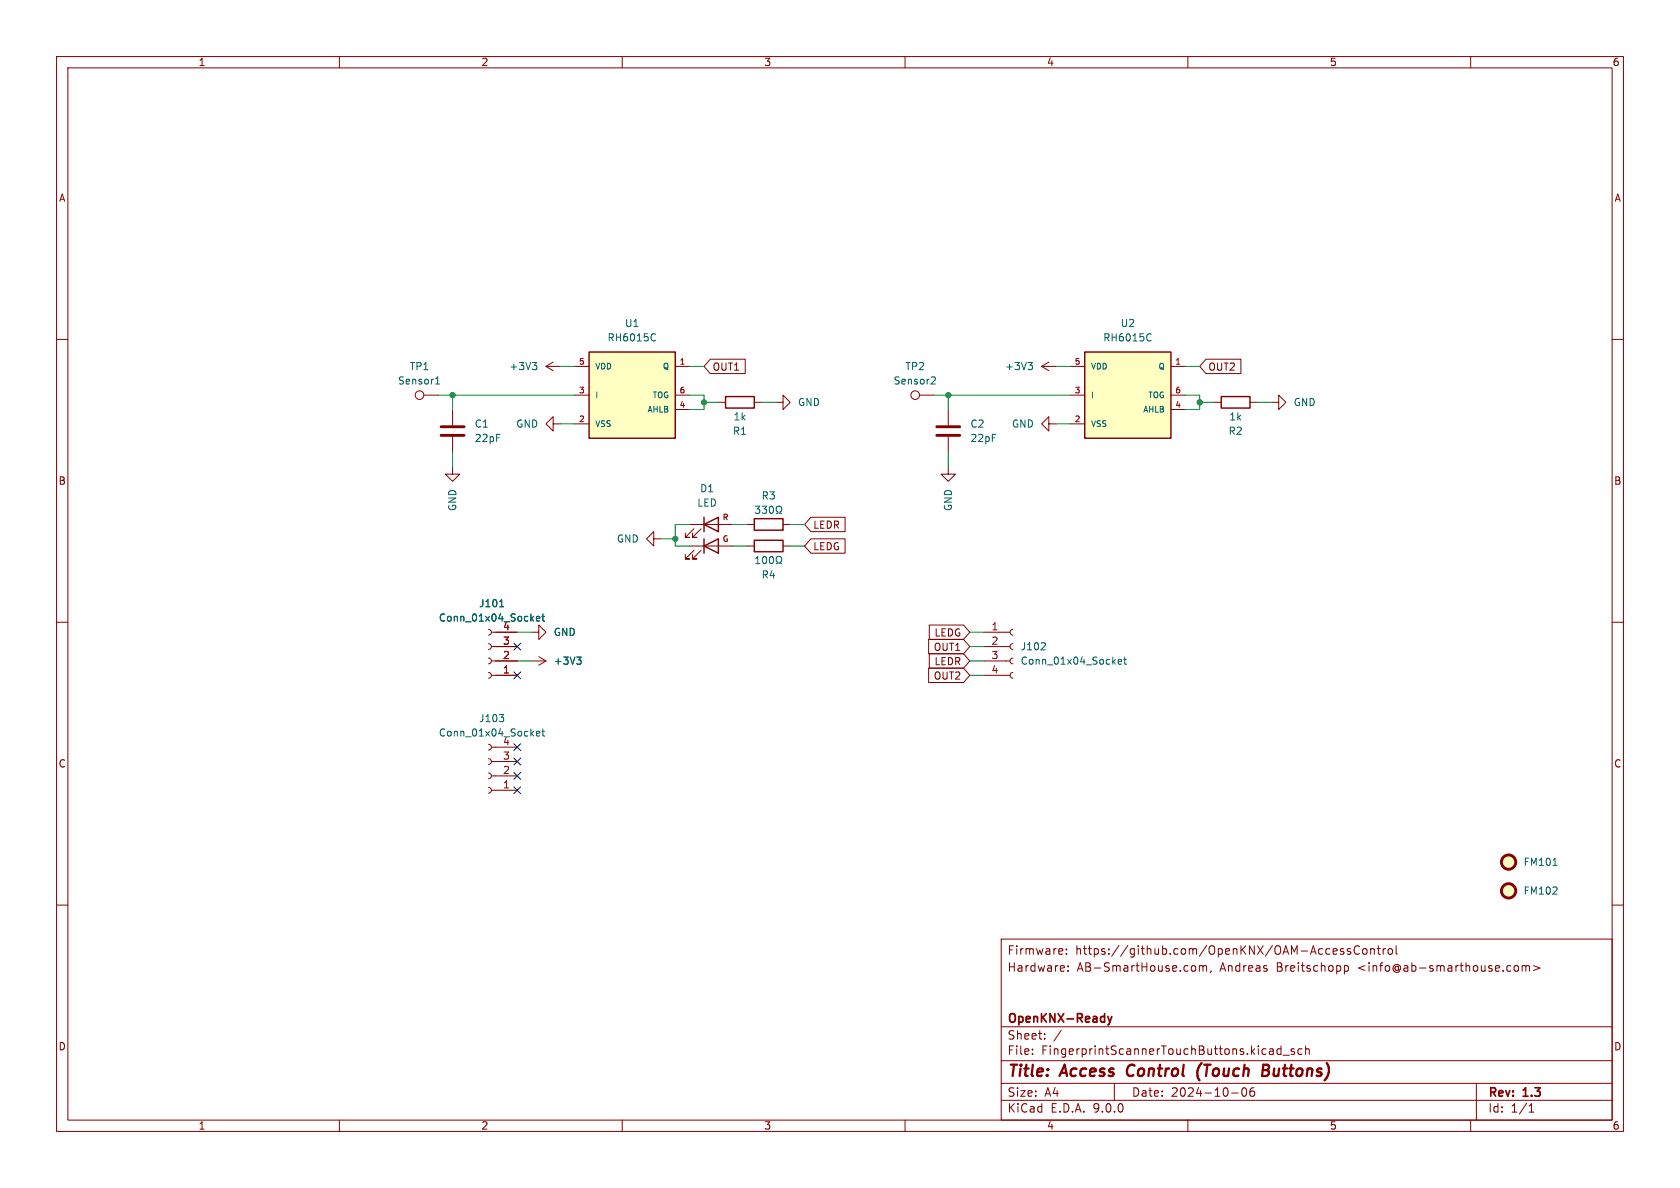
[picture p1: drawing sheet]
<svg xmlns="http://www.w3.org/2000/svg" width="297mm" height="210mm" viewBox="0 0 297 210" stroke-linecap="round" stroke-linejoin="round" font-family="sans-serif">
<g fill="none" stroke="#840000" stroke-width=".18">
<path d="M10 10h277v190h-277zM12 12h273v186h-273zM60 10v2M110 10v2M160 10v2M210 10v2M260 10v2M10 60h2M127 71.1h1.3M133.3 71.1h1.3M285 60h2M10 110h2"/>
<path d="M285 110h2M10 160h2M177 166h108v32h-108zM187.8 167.8l.1 .3-.7 .1M188.5 168.6v.1M188.5 167.8v.1M188.8 171.6v.1M188.8 170.8v.1M211.1 170.7l.3 .3v.4l-.3 .3M212 170.8l.5-.1 .2 .2M212 170.7v1M212.7 170.9l.2-.2 .3 .1 .1 .9"/>
<path d="M212.7 170.9v.8M214.1 171.6l-.1 .3M237.5 167.8l-.3-.1-.2 .2v.2l.5 .2v.3h-.5M237.7 170.8l.4-.1 .3 .3v.4l-.2 .2h-.5M237.7 170.7v1.5M238.7 167.8l-.3-.1-.2 .2v.2l.5 .2v.3h-.5M240.3 167.3a.6 .6 0 0 0-.7 0 .6 .6 0 0 0-.2 .8 .56 .56 0 0 0 .3 .5 .56 .56 0 0 0 .6 0M241 167.8l.4-.1 .3 .3v.4l-.3 .3-.4-.1-.1-.2v-.4zM242.3 167.8l.2-.1 .4 .1 .1 .9M242.3 167.7v1M243.5 167.7h.5M243.7 167.2v1.3l.3 .2"/>
<path d="M244.5 167.7v1M245 167.7l-.3 .1-.2 .2M245.5 167.8l.4-.1 .3 .3v.4l-.3 .3-.4-.1-.1-.2v-.4zM246.8 167.2v1.3l.2 .2M267.8 170.8l.4-.1 .3 .3v.4l-.3 .3-.4-.1-.1-.2v-.4zM269.1 170.8l.4-.1 .2 .2M269.1 170.7v1M269.7 170.9l.3-.2 .3 .1 .1 .9M269.7 170.9v.8M271.1 170.7l1.1 .4-1.1 .5M285 160h2M60 198v2"/>
<path d="M110 198v2M160 198v2M177 194.5h108M177 191.5h108M177 187.5h108M177 181.5h108M182.5 186.3v.1M182.5 185.5v.1M184.7 183.6v.1M184.7 182.8v.1M187.6 182.1l-1.3 2M197 191.5v3"/>
<path d="M210 198v2M217.7 193.2h1.2M219.7 192.4a.81 .81 0 0 0 .3 1.4l.2-.1 .2-.5-.2-.8M221.2 192.4a1.17 1.17 0 0 0-.1 1.3h.6l.1-.5-.3-.3h-.4l-.1 .3M226.5 185.5l-.5-.1-.3 .3v.4l.2 .2h.6M226.5 184.9v1.5M226.8 186.5h1.2M228.8 185.5l-.3-.1-.3 .2 .1 .2 .5 .2v.3h-.6M230.2 185.5l-.5-.1-.2 .3v.4l.1 .2h.6M230.8 185.5l.2-.1 .4 .1 .1 .9M230.8 184.9v1.5M260 198v2"/>
<path d="M261 191.5v6.5M270.3 196.6h.9M270.3 195.5l.4-.4v1.5"/>
</g>
<path d="M199.5 188.5a1.27 1.27 0 0 0 0 1.6M212.4 187.9a2.35 2.35 0 0 0-.3 3.1M223.2 189.2h.7M223.4 188.2h.6a.49 .49 0 0 1 .4 .5 .49 .49 0 0 1-.5 .5M223.9 189.2l.3 .1a.58 .58 0 0 1-.3 .9h-.8" fill="none" stroke="#840000" stroke-width=".4"/>
<path d="M195.8 179.7l.4 1M196.6 179.7l-.4 1M196.2 180.7l-.1 .3-.3 .2" fill="none" stroke="#840000" stroke-width=".3"/>
<path d="M128.3 70.1h5v2h-5z" fill="none" stroke="#840000" stroke-width=".25"/>
<path d="M104.1 62.2h15.3v15.3h-15.3z" fill="#ffffc2"/>
<path d="M104.1 62.2h15.3v15.3h-15.3zM215.9 70.1h5.1v2h-5.1zM124.5 92.7l2.5-1.3v2.6zM124.5 96.5l2.5-1.2v2.5zM124.5 91.4v2.6M124.5 95.3v2.5M133.3 95.5h5.1v2h-5.1zM133.3 91.7h5.1v2h-5.1z" fill="none" stroke="#840000" stroke-width=".25"/>
<g fill="none" stroke="#840000" stroke-width=".18">
<path d="M74.9 69.9h2.6M80 72.4v2.8M80 77.2v2.8M96.5 64.8h2.6M96.5 64.8l1.3 .7M97.8 74.9v-1.2l-1.3 1.2 1.3 1.3v-1.3h1.3M97.8 64l-1.3 .8M101.6 64.8h2.5M101.6 69.9h2.5M101.6 74.9h2.5M119.4 64.8h2.5M119.4 69.9h2.5"/>
<path d="M119.4 72.4h2.5M167.6 72.4v2.8M167.6 77.2v2.8M184.1 64.8h2.6M184.1 64.8l1.3 .7M185.4 74.9v-1.2l-1.3 1.2 1.3 1.3v-1.3h1.3M185.4 64l-1.3 .8M214.6 71.1h1.3M221 71.1h1.2M224.8 71.1h1.3v-1.2l1.2 1.2-1.2 1.3v-1.3M80 82.6v1.2h1.3l-1.3 1.3-1.3-1.3h1.3M115.6 95.3v-1.3l-1.3 1.3 1.3 1.2v-1.2h1.2"/>
<path d="M121.9 92.7h7.6M121.9 96.5h7.6M122.7 93.5l-1.5 1.5h.7h-.7v-.8M122.7 97.3l-1.5 1.5h.7h-.7v-.8M124 93.5l-1.6 1.5h.8h-.8v-.8M124 97.3l-1.6 1.5h.8h-.8v-.8M132.1 92.7h1.2M132.1 96.5h1.2M138.4 92.7h1.3M138.4 96.5h1.3M167.6 82.6v1.2h1.3l-1.3 1.3-1.2-1.3h1.2M86.4 118.9l.3 .1 .2 .4-.2 .3-.3 .2"/>
<path d="M86.4 116.3l.3 .2 .2 .3-.2 .4-.3 .1M86.4 113.8l.3 .1 .2 .4-.2 .4-.3 .1M86.4 111.3l.3 .1 .2 .4-.2 .3-.3 .2M86.9 116.8h4.5M86.9 119.4h4.5M86.9 114.3h4.5M86.9 111.8h4.5M94 111.8h1.2v-1.3l1.3 1.3-1.3 1.2v-1.2M94 116.8h2.5M95.2 116.1l1.3 .7M96.5 116.8l-1.3 .8M174 116.8h4.6"/>
<path d="M174 119.4h4.6M174 114.3h4.6M174 111.8h4.6M179.1 111.3l-.4 .1-.1 .4 .1 .3 .4 .2M179.1 113.8l-.4 .1-.1 .4 .1 .4 .4 .1M179.1 116.3l-.4 .2-.1 .3 .1 .4 .4 .1M179.1 118.9l-.4 .1-.1 .4 .1 .3 .4 .2M86.4 139.2l.3 .1 .2 .4-.2 .4-.3 .1M86.4 136.7l.3 .1 .2 .4-.2 .3-.3 .2M86.4 134.1l.3 .2 .2 .3-.2 .4-.3 .1M86.4 131.6l.3 .1 .2 .4-.2 .3-.3 .2M86.9 139.7h4.5"/>
<path d="M86.9 137.2h4.5M86.9 134.6h4.5M86.9 132.1h4.5"/>
<circle cx="74.2" cy="69.8" r=".76"/>
</g>
<g fill="none" stroke="#006464" stroke-width=".18">
<path d="M115.5 59l.4 .1M77 67.9h.7M77 67l.4-.4v1.3M94.1 64.1h.8l-.4 .5M94.7 64.6l.2 .2v.3l-.2 .2M115.9 60.1l-.4 .2M181.7 64.1h.8l-.4 .5M182.3 64.6l.2 .2v.3l-.2 .2M133.5 89.5h.8l-.4 .5 .4 .1v.5l-.2 .1-.6-.1M133.6 99.6h.7M133.6 98.7l.4-.3v1.2M134.7 89.5h.8l-.4 .5 .4 .1v.5l-.2 .1-.6-.1"/>
<path d="M134.9 98.5l.2-.1a.68 .68 0 0 1 .4 .6 .68 .68 0 0 1-.4 .6l-.2-.1-.1-.3zM136.1 89.6l.2-.1a.68 .68 0 0 1 .5 .6 .68 .68 0 0 1-.5 .6l-.2-.1-.1-.3zM136.1 98.5l.2-.1a.68 .68 0 0 1 .5 .6 .68 .68 0 0 1-.5 .6l-.2-.1-.1-.3zM137.2 90.7h.3v-.2a.54 .54 0 0 1-.2-.7 .54 .54 0 0 1 .7-.3 .58 .58 0 0 1-.1 1v.2h.3M137.2 99.6h.3v-.2a.54 .54 0 0 1-.2-.7 .54 .54 0 0 1 .7-.3 .58 .58 0 0 1-.1 1v.2h.3M88.3 107.3h.8M94.8 109.4l.6-.1v-.3h-.4l-.2 .1 .1 .6h.5M95.8 109h.5M96 108.5v1.1l.3 .2M102 116.1h.7l-.4 .5M102.5 116.6l.2 .3v.3l-.2 .2M184.7 113.7l.1 .2-.1 .3-.7 .7h.8"/>
<path d="M197.7 117l.6-.1-.1-.3h-.3l-.2 .2v.6h.5M198.7 116.6h.4M198.8 116.1v1.1l.3 .2M88.3 126.3h.8l-.5 .5M88.9 126.9l.2 .1-.2 .5M94.8 129.7l.6-.1v-.3h-.4l-.2 .2 .1 .6h.5M95.8 129.3h.5M96 128.8v1.1l.3 .2M274.6 153h.7"/>
</g>
<g fill="none" stroke="#840000" stroke-width=".51">
<path d="M78 75.4h4M78 77h4M165.6 75.4h4.1M165.6 77h4.1"/>
<circle cx="266.7" cy="157.5" r="1.27"/>
<circle cx="266.7" cy="152.4" r="1.27"/>
</g>
<g fill="#ffffc2" stroke="#ffffc2" stroke-width=".18">
<circle cx="266.7" cy="157.5" r="1.27"/>
<circle cx="266.7" cy="152.4" r="1.27"/>
</g>
<path d="M191.8 62.2h15.2v15.3h-15.2z" fill="#ffffc2"/>
<path d="M191.8 62.2h15.2v15.3h-15.2z" fill="none" stroke="#840000" stroke-width=".25"/>
<g fill="none" stroke="#840000" stroke-width=".18">
<path d="M125.6 63.5h6.1v2.5h-6.1l-1.1-1.2zM137.2 71.1h1.2v-1.2l1.3 1.2-1.3 1.3v-1.3M162.6 69.9h2.5M189.2 64.8h2.6M189.2 69.9h2.6M189.2 74.9h2.6M207 64.8h2.5M207 69.9h2.5M207 72.4h2.5M213.2 63.5h6.2v2.5h-6.2l-1.1-1.2zM143.4 95.2h6v2.6h-6l-1.2-1.3zM143.4 91.4h6v2.6h-6l-1.2-1.3z"/>
<path d="M87.6 119.4h3.8M87.6 116.8h3.8M87.6 114.3h3.8M87.6 111.8h3.8M164.2 118.1h6.1l1.1 1.3-1.1 1.3h-6.1zM164.2 113h6.1l1.1 1.3-1.1 1.3h-6.1zM164.3 115.6h6l1.1 1.2-1.1 1.3h-6zM164.3 110.5h6l1.1 1.3-1.1 1.2h-6z"/>
<circle cx="161.8" cy="69.8" r=".76"/>
</g>
<path d="M203.1 59l.4 .1M164.8 66.6l.4 .1 .2 .3-.8 .9h.8M203.5 60.1l-.4 .2M88.3 107.3h.8M94.8 109.4l.6-.1v-.3h-.4l-.2 .1 .1 .6h.5M95.8 109h.5M96 108.5v1.1l.3 .2M102 116.1h.7l-.4 .5M102.5 116.6l.2 .3v.3l-.2 .2" fill="none" stroke="#006464" stroke-width=".18"/>
<g fill="none" stroke="#009600" stroke-width=".18">
<path d="M77.5 69.9h24.1M80 69.9v2.5M99.1 74.9h2.5M99.1 64.8h2.5M121.9 69.9h2.6v2.5h-2.6M121.9 64.8h2.6M124.5 71.1h2.5M134.6 71.1h2.6M165.1 69.9h24.1M167.6 69.9v2.5M186.7 74.9h2.5M186.7 64.8h2.5"/>
<path d="M209.5 69.9h2.6v2.5h-2.6M209.5 64.8h2.6M212.1 71.1h2.5M222.2 71.1h2.6M80 80v2.6M116.8 95.3h2.6M121.9 92.7h-2.5v3.8h2.5M129.5 92.7h2.6M129.5 96.5h2.6M139.7 92.7h2.5M139.7 96.5h2.5M167.6 80v2.6"/>
<path d="M91.4 116.8h2.6M91.4 111.8h2.6M171.4 116.8h2.6M171.4 111.8h2.6M171.4 119.4h2.6M171.4 114.3h2.6"/>
</g>
<path d="M90.8 118.8l1.2 1.2M90.8 113.7l1.2 1.2M92 118.8l-1.2 1.2M92 113.7l-1.2 1.2M90.8 134l1.2 1.2M90.8 139.1l1.2 1.2M90.8 136.6l1.2 1.2M90.8 131.5l1.2 1.2M92 134l-1.2 1.2M92 139.1l-1.2 1.2M92 136.6l-1.2 1.2M92 131.5l-1.2 1.2" fill="none" stroke="#000084" stroke-width=".18"/>
<g fill="#009600" stroke="#009600" stroke-width=".18">
<circle cx="119.4" cy="95.3" r=".46"/>
<circle cx="124.5" cy="71.1" r=".46"/>
<circle cx="80" cy="69.9" r=".46"/>
<circle cx="212.1" cy="71.1" r=".46"/>
<circle cx="167.6" cy="69.9" r=".46"/>
</g>
<g font-size="2.8" fill="#840000">
<text x="178" y="190.9">Title:</text>
<text x="187.7" y="190.9">Access</text>
<text x="200.1" y="190.9">Control</text>
<text x="213.3" y="190.9">(Touch</text>
<text x="225.6" y="190.9">Buttons)</text>
</g>
<g font-size="2.1" fill="#840000">
<text x="178" y="172">Hardware:</text>
<text x="178" y="169">Firmware:</text>
<text x="190.1" y="169">https://github.com/OpenKNX/OAM-AccessControl</text>
<text x="190.4" y="172">AB-SmartHouse.com,</text>
<text x="215.7" y="172">Andreas</text>
<text x="225.8" y="172">Breitschopp</text>
<text x="240.3" y="172">&lt;info@ab-smarthouse.com&gt;</text>
<text x="178" y="184">Sheet:</text>
<text x="178" y="181.2">OpenKNX-Ready</text>
<text x="178" y="186.7">File:</text>
<text x="184.1" y="186.7">FingerprintScannerTouchButtons.kicad_sch</text>
<text x="178" y="196.9">KiCad</text>
<text x="178" y="194.1">Size:</text>
<text x="184.7" y="194.1">A4</text>
<text x="185.7" y="196.9">E.D.A.</text>
<text x="193.3" y="196.9">9.0.0</text>
<text x="200" y="194.1">Date:</text>
<text x="207" y="194.1">2024-10-06</text>
<text x="263" y="194.3">Rev:</text>
<text x="263" y="196.9">Id:</text>
<text x="267.1" y="196.9">1/1</text>
<text x="269.4" y="194.3">1.3</text>
</g>
<g font-size="1.8" fill="#840000">
<text x="35" y="11.9">1</text>
<text x="85" y="11.9">2</text>
<text x="135" y="11.9">3</text>
<text x="185" y="11.9">4</text>
<text x="235" y="11.9">5</text>
<text x="285" y="11.9">6</text>
<text x="10.3" y="35.9">A</text>
<text x="285.3" y="35.9">A</text>
<text x="125.9" y="65.7">OUT1</text>
<text x="213.5" y="65.7">OUT2</text>
<text x="10.3" y="85.9">B</text>
<text x="285.3" y="85.9">B</text>
<text x="143.7" y="93.7">LEDR</text>
<text x="143.7" y="97.5">LEDG</text>
<text x="165.1" y="112.7">LEDG</text>
<text x="165" y="115.3">OUT1</text>
<text x="165.1" y="117.8">LEDR</text>
<text x="165" y="120.3">OUT2</text>
<text x="10.3" y="135.9">C</text>
<text x="285.3" y="135.9">C</text>
<text x="10.3" y="185.9">D</text>
<text x="285.3" y="185.9">D</text>
<text x="35" y="199.9">1</text>
<text x="85" y="199.9">2</text>
<text x="135" y="199.9">3</text>
<text x="185" y="199.9">4</text>
<text x="235" y="199.9">5</text>
<text x="285" y="199.9">6</text>
</g>
<g font-size="1.8" fill="#006464">
<text x="110.4" y="58">U1</text>
<text x="198" y="58">U2</text>
<text x="72.3" y="65.6">TP1</text>
<text x="90" y="65.6">+3V3</text>
<text x="107.3" y="60.6">RH6015C</text>
<text x="160" y="65.6">TP2</text>
<text x="177.6" y="65.6">+3V3</text>
<text x="194.9" y="60.6">RH6015C</text>
<text x="70.3" y="68.2">Sensor1</text>
<text x="141" y="72">GND</text>
<text x="157.9" y="68.2">Sensor2</text>
<text x="228.6" y="72">GND</text>
<text x="83.8" y="75.8">C1</text>
<text x="91.2" y="75.8">GND</text>
<text x="129.5" y="77.1">R1</text>
<text x="129.6" y="74.5">1k</text>
<text x="171.5" y="75.8">C2</text>
<text x="178.8" y="75.8">GND</text>
<text x="217.1" y="77.1">R2</text>
<text x="217.2" y="74.5">1k</text>
<text x="83.8" y="78.3">22pF</text>
<text x="171.5" y="78.3">22pF</text>
<text x="123.2" y="89.8">LED</text>
<text x="123.7" y="87.2">D1</text>
<text x="134.5" y="88.5">R3</text>
<text x="80.9" y="90.4" transform="rotate(-90 80.9 90.4)">GND</text>
<text x="168.5" y="90.4" transform="rotate(-90 168.5 90.4)">GND</text>
<text x="108.9" y="96.1">GND</text>
<text x="84.6" y="107.5">J101</text>
<text x="134.5" y="102.5">R4</text>
<text x="77.5" y="110.1">Conn_01x04_Socket</text>
<text x="97.8" y="112.6">GND</text>
<text x="97.8" y="117.7">+3V3</text>
<text x="180.3" y="115.2">J102</text>
<text x="180.3" y="117.7">Conn_01x04_Socket</text>
<text x="77.5" y="130.4">Conn_01x04_Socket</text>
<text x="84.6" y="127.9">J103</text>
<text x="88.8" y="131.8">4</text>
<text x="269.2" y="153.3">FM101</text>
<text x="269.2" y="158.3">FM102</text>
</g>
<g font-size="1.8" fill="#a90000">
<text x="88.8" y="111.5">4</text>
<text x="175.2" y="111.5">1</text>
<text x="88.8" y="119.1">1</text>
<text x="88.8" y="116.6">2</text>
<text x="88.8" y="114">3</text>
<text x="175.2" y="114">2</text>
<text x="175.2" y="116.6">3</text>
<text x="175.2" y="119.1">4</text>
<text x="88.8" y="136.9">2</text>
<text x="88.8" y="134.4">3</text>
<text x="88.8" y="139.4">1</text>
</g>
<g font-size="1.4" fill="#a90000">
<text x="102.3" y="64.5">5</text>
<text x="120" y="64.5">1</text>
<text x="189.9" y="64.5">5</text>
<text x="207.7" y="64.5">1</text>
<text x="102.3" y="69.6">3</text>
<text x="120" y="69.6">6</text>
<text x="189.9" y="69.6">3</text>
<text x="207.7" y="69.6">6</text>
<text x="102.3" y="74.7">2</text>
<text x="120" y="72.1">4</text>
<text x="189.9" y="74.7">2</text>
<text x="207.7" y="72.1">4</text>
</g>
<g font-size="1.4" fill="#006464">
<text x="105.2" y="65.5">VDD</text>
<text x="117" y="65.5">Q</text>
<text x="192.8" y="65.5">VDD</text>
<text x="204.7" y="65.5">Q</text>
<text x="105.2" y="70.6">I</text>
<text x="115.3" y="70.6">TOG</text>
<text x="192.8" y="70.6">I</text>
<text x="202.9" y="70.6">TOG</text>
<text x="105.2" y="75.7">VSS</text>
<text x="114.3" y="73.1">AHLB</text>
<text x="192.8" y="75.7">VSS</text>
<text x="202" y="73.1">AHLB</text>
</g>
<g font-size="1.4" fill="#840000">
<text x="127.6" y="92.2">R</text>
<text x="127.6" y="96">G</text>
</g>
</svg>
